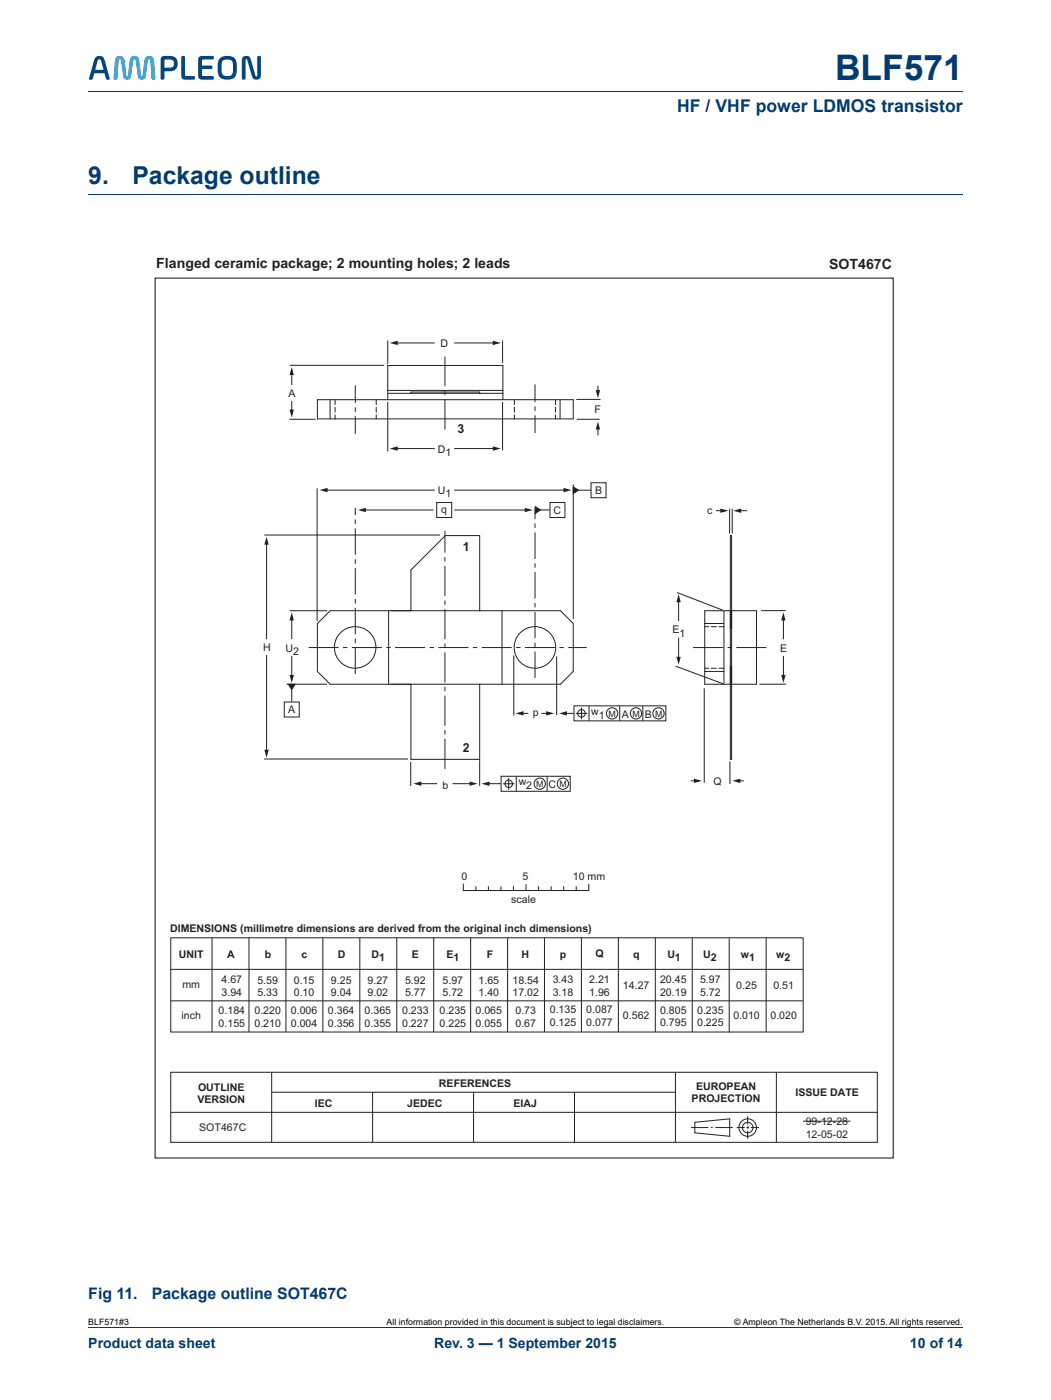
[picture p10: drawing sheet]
<svg xmlns="http://www.w3.org/2000/svg" width="210mm" height="280mm" viewBox="0 0 210 280" stroke-linecap="round" stroke-linejoin="round" font-family="sans-serif">
<path d="M17.6 18.3h174.7M17.6 265.3h174.7" fill="none" stroke="#003c72" stroke-width=".2"/>
<g fill="#00467f">
<path d="M36.2 11.3l.3-.1 .4 .1 .1 3.8 1.9 .2-.1 .6h-1.8a.71 .71 0 0 1-.8-.8z"/>
<path d="M39.8 11.4l.6-.2h2l.3 .1-.1 .6h-2l-.2 .1-.1 1.1h2l.1 .4-.1 .3h-2v1.1l.3 .3h2l.1 .6-.3 .1h-2a.71 .71 0 0 1-.8-.8v-3.1z"/>
<path d="M19.7 11.9l-.7 2h1.7l-.6-1.8-.1-.2zM19.1 11.4a1.15 1.15 0 0 1 1.3-.1 1.15 1.15 0 0 1 .6 1.1l.9 3.2-.1 .3-.6-.1-.3-1.2h-2.1l-.3 1.2-.7 .1v-.3l.9-3.2z"/>
<path d="M32.9 12l-.1 1.5h1.1a.82 .82 0 0 0 .8-.8 .82 .82 0 0 0-.8-.8zM32.3 11.4a3.4 3.4 0 0 1 2.8 .2 1.59 1.59 0 0 1 .3 1.7 1.59 1.59 0 0 1-1.5 .9h-1.1v1.6l-.4 .1-.3-.1v-3.8z"/>
<path d="M44.5 12.2a3.2 3.2 0 0 0 .1 2.8 1.19 1.19 0 0 0 1.3 .2 1.19 1.19 0 0 0 .6-1.2 2.2 2.2 0 0 0-.3-2l-1.1-.1zM43.9 11.7a2.36 2.36 0 0 1 3.2 .2 4.5 4.5 0 0 1-.2 3.5 2.35 2.35 0 0 1-3.2-.2 4.5 4.5 0 0 1 .2-3.5z"/>
</g>
<path d="M23.3 11.3a1 1 0 0 1 1.1 0 1 1 0 0 1 .5 .9l.3 2.8 .2 .3 .1-.3 .4-2.8a.97 .97 0 0 1 1-1 .97 .97 0 0 1 .9 1l.4 2.8 .1 .3 .2-.3 .3-2.8a.98 .98 0 0 1 1-1 .98 .98 0 0 1 1 1l.2 3.6-.4 .1-.3-.1-.3-3.6-.2-.3-.3 .3-.4 2.9a.8 .8 0 0 1-.8 .8 .8 .8 0 0 1-.8-.8l-.4-2.9-.2-.3-.3 .3-.4 2.9a.8 .8 0 0 1-.8 .8 .8 .8 0 0 1-.8-.8l-.4-2.9-.3-.3-.2 .3-.3 3.6-.4 .1-.3-.1 .2-3.6z" fill="#00a4e4"/>
<path d="M48.5 11.4a1.01 1.01 0 0 1 1.1-.1 1.01 1.01 0 0 1 .6 .8l.8 3.1 .2 .1 .2-.2v-3.8l.3-.1 .4 .1v3.7a.94 .94 0 0 1-.9 .9 .94 .94 0 0 1-1-.9l-.8-3.1-.2-.1-.2 .2v3.8l-.3 .1-.4-.1v-3.7z" fill="#00467f"/>
<path d="M17.6 38.8h174.7" fill="none" stroke="#003c72" stroke-width=".2"/>
<g fill="none" stroke="#231f20" stroke-width=".2">
<path d="M90.7 68.5h8.4M92.5 176.7v1.2h25.1v-1.2M95 177.2v.7M97.5 177.2v.7M100 177.2v.7M102.6 177.2v.7M105.1 176.8v1.1M107.6 177.2v.7M110.1 177.2v.7M112.6 177.2v.7M115.1 177.2v.7M34.1 200h126.3"/>
<path d="M34.1 214.3h141.1v14h-141.1zM54.3 214.3v14M54.3 218.3h80.5M74.4 218.3v10M94.6 218.3v10M114.7 218.3v10M134.9 214.3v14M155.1 214.3v14M34.1 222.3h141.1M138 225.3h3.5M138.8 224.3l6.9-.7v3.5l-6.9-.7zM142 225.3h.3"/>
<path d="M142.9 225.3h3.5M147.1 225.3h1.6M149.1 225.3h.5M149.3 223.1v1.6M149.3 225.1v.4M149.3 225.9v1.6M150 225.3h1.6"/>
<circle cx="149.3" cy="225.3" r="1.75"/>
<circle cx="149.3" cy="225.3" r="1.05"/>
</g>
<path d="M88.9 85.8v-14.5M88.9 153.7v-47.6" fill="none" stroke="#231f20" stroke-width=".2" stroke-dasharray="6 .9 .9 .9" stroke-linecap="butt"/>
<path d="M71 134.7v-33.2M106.9 135.5v-34" fill="none" stroke="#231f20" stroke-width=".2" stroke-dasharray="5.3 .9 .9 .9" stroke-linecap="butt"/>
<path d="M71 86.7v-9.8M106.9 86.5v-10.5" fill="none" stroke="#231f20" stroke-width=".2" stroke-dasharray="3.5 .9 .9 .9" stroke-linecap="butt"/>
<path d="M31 55.6h147.4v175.8h-147.4z" fill="none" stroke="#231f20" stroke-width=".22"/>
<path d="M98.4 68.1l1.6 .4-1.6 .5z" fill="#231f20"/>
<path d="M78.5 68.5h8.3" fill="none" stroke="#231f20" stroke-width=".2"/>
<path d="M77.8 68.5l1.6-.4v.9z" fill="#231f20"/>
<path d="M58.3 74.3v2.7M77.4 68v4.8M100.4 68v4.5" fill="none" stroke="#231f20" stroke-width=".2"/>
<path d="M58.3 73.3l.4 1.6h-.9z" fill="#231f20"/>
<path d="M58.3 80.1v2.7" fill="none" stroke="#231f20" stroke-width=".2"/>
<path d="M57.8 81.8h.9l-.4 1.6z" fill="#231f20"/>
<path d="M57.9 73h18.8M57.8 83.8h5.2M90.7 89.6h8.4" fill="none" stroke="#231f20" stroke-width=".2"/>
<path d="M98.4 89.2l1.6 .4-1.6 .5z" fill="#231f20"/>
<path d="M78.5 89.6h8.3" fill="none" stroke="#231f20" stroke-width=".2"/>
<path d="M77.8 89.6l1.6-.4v.9z" fill="#231f20"/>
<path d="M77.4 80.3v9.9M100.4 80.3v9.7M90.7 101.9h14.8" fill="none" stroke="#231f20" stroke-width=".2"/>
<path d="M104.8 101.5l1.6 .4-1.6 .4z" fill="#231f20"/>
<path d="M72.2 101.9h14.4" fill="none" stroke="#231f20" stroke-width=".2"/>
<path d="M71.5 101.9l1.6-.4v.8z" fill="#231f20"/>
<path d="M90.7 97.9h22.5" fill="none" stroke="#231f20" stroke-width=".2"/>
<path d="M112.5 97.5l1.6 .4-1.6 .5z" fill="#231f20"/>
<path d="M64.5 97.9h22.3" fill="none" stroke="#231f20" stroke-width=".2"/>
<path d="M63.8 97.9l1.6-.4v.9z" fill="#231f20"/>
<path d="M63.3 97.6v26.5M58.3 123.3v4.4" fill="none" stroke="#231f20" stroke-width=".2"/>
<path d="M58.3 122.4l.4 1.6h-.9z" fill="#231f20"/>
<path d="M58.3 131.1v4.7" fill="none" stroke="#231f20" stroke-width=".2"/>
<path d="M57.8 134.9h.9l-.4 1.6z" fill="#231f20"/>
<path d="M57.2 136.7h8.1M57.8 122h7.5M156.5 123.3v4.4" fill="none" stroke="#231f20" stroke-width=".2"/>
<path d="M156.5 122.4l.4 1.6h-.9z" fill="#231f20"/>
<path d="M156.5 131.1v4.7" fill="none" stroke="#231f20" stroke-width=".2"/>
<path d="M156 134.9h.9l-.4 1.6z" fill="#231f20"/>
<path d="M135.5 119.7v4.4M151.7 136.7h5.3M152 122h4.9" fill="none" stroke="#231f20" stroke-width=".2"/>
<path d="M135.5 118.7l.5 1.6h-.9z" fill="#231f20"/>
<path d="M135.5 127.5v4.7" fill="none" stroke="#231f20" stroke-width=".2"/>
<path d="M135.1 131.2h.9l-.5 1.6z" fill="#231f20"/>
<path d="M135.2 118.4l9.2 3.5M134.9 133.1l9.5 3.5M108.1 142.6h1.6" fill="none" stroke="#231f20" stroke-width=".2"/>
<path d="M109.1 142.1l1.6 .5-1.6 .4z" fill="#231f20"/>
<path d="M103.6 142.6h1.9" fill="none" stroke="#231f20" stroke-width=".2"/>
<path d="M103 142.6l1.6-.5v.9z" fill="#231f20"/>
<path d="M90.4 156.6h4" fill="none" stroke="#231f20" stroke-width=".2"/>
<path d="M93.8 156.2l1.6 .4-1.6 .4z" fill="#231f20"/>
<path d="M83.2 156.6h4.1" fill="none" stroke="#231f20" stroke-width=".2"/>
<path d="M82.5 156.6l1.6-.4v.8z" fill="#231f20"/>
<path d="M102.6 131v12M111.2 131.1v11.8" fill="none" stroke="#231f20" stroke-width=".2"/>
<path d="M96.2 156.6l1.6-.4v.8z" fill="#231f20"/>
<path d="M53.2 108.2v19.5M82 152.3v4.8M95.8 151.9v5.1" fill="none" stroke="#231f20" stroke-width=".2"/>
<path d="M53.2 107.3l.5 1.6h-.9z" fill="#231f20"/>
<path d="M53.2 130.9v19.8" fill="none" stroke="#231f20" stroke-width=".2"/>
<path d="M52.8 149.8h.9l-.5 1.6z" fill="#231f20"/>
<path d="M119.4 85.2v1.8M52.8 106.9h35.1M52.7 151.7h28.8" fill="none" stroke="#231f20" stroke-width=".2"/>
<path d="M119.4 84.2l.4 1.6h-.8z" fill="#231f20"/>
<path d="M119.4 77.1v1.8" fill="none" stroke="#231f20" stroke-width=".2"/>
<path d="M119 78h.8l-.4 1.6z" fill="#231f20"/>
<path d="M147.2 156h1.4" fill="none" stroke="#231f20" stroke-width=".2"/>
<path d="M146.3 156l1.6-.4v.9z" fill="#231f20"/>
<path d="M138 156h1.5" fill="none" stroke="#231f20" stroke-width=".2"/>
<path d="M138.6 155.6l1.6 .4-1.6 .5z" fill="#231f20"/>
<path d="M115.1 79.8h4.8M115.2 83.8h4.6M147.4 102h1.8M140.6 137.5v18.9M145.8 152.2v4.5" fill="none" stroke="#231f20" stroke-width=".2"/>
<path d="M146.4 102l1.6-.4v.9z" fill="#231f20"/>
<path d="M143 102h1.8" fill="none" stroke="#231f20" stroke-width=".2"/>
<path d="M143.9 101.6l1.6 .4-1.6 .5z" fill="#231f20"/>
<g fill="none" stroke="#231f20" stroke-width=".2">
<path d="M107.4 101.9h2.4M145.7 101.6v5.1M146.2 101.7v4.9M97.1 156.6h2.9M103.1 155.2v2.9M109.3 155.2v2.9M34.1 187.4h126.3v18.8h-126.3zM34.1 193.7h126.3M42.3 187.4v18.8M49.7 187.4v18.8M57.1 187.4v18.8M64.5 187.4v18.8"/>
<path d="M71.9 187.4v18.8M79.2 187.4v18.8M86.6 187.4v18.8M94 187.4v18.8M101.4 187.4v18.8M108.7 187.4v18.8M116.1 187.4v18.8M123.5 187.4v18.8M130.9 187.4v18.8M138.3 187.4v18.8M145.6 187.5v18.8M153 187.4v18.8"/>
<circle cx="107.8" cy="156.6" r="1.13"/>
<circle cx="112.4" cy="156.6" r="1.13"/>
</g>
<path d="M61.6 129.4h55.6M138.4 129.4h15" fill="none" stroke="#231f20" stroke-width=".2" stroke-dasharray="6 .9 .9 .9" stroke-linecap="butt"/>
<path d="M106.9 101.3l1 .6-1 .7z" fill="#231f20"/>
<path d="M106.9 101.3l1 .6-1 .7zM58.3 137.2v3.1" fill="none" stroke="#231f20" stroke-width=".2"/>
<path d="M57.6 136.7h1.3l-.6 1.1z" fill="#231f20"/>
<g fill="none" stroke="#231f20" stroke-width=".2">
<path d="M115 97.9h3M87.2 100.4h3v3h-3zM109.8 100.4h3v3h-3zM57.6 136.7h1.3l-.6 1.1zM56.8 140.3h3v3h-3zM100.1 155.1h13.8v3h-13.8zM100.5 156.6h2.3M101.6 155.5v2.3M114.6 141h18.4v3h-18.4zM115 142.5h2.3M116.1 141.4v2.3M117.6 141v3"/>
<path d="M123.8 141v3"/>
<circle cx="101.6" cy="156.6" r=".75"/>
<circle cx="116.1" cy="142.5" r=".75"/>
<circle cx="122.2" cy="142.5" r="1.13"/>
<circle cx="127" cy="142.5" r="1.13"/>
<circle cx="131.5" cy="142.5" r="1.13"/>
</g>
<path d="M114.5 97.3l1 .6-1 .7z" fill="#231f20"/>
<path d="M114.5 97.3l1 .6-1 .7zM118 96.5h3v3h-3zM128.4 141v3" fill="none" stroke="#231f20" stroke-width=".2"/>
<path d="M111.6 142.6l1.6-.5v.9z" fill="#231f20"/>
<g fill="none" stroke="#231f20" stroke-width=".2">
<path d="M63.4 79.9h51.1v3.8h-51.1zM65.9 79.9v3.8M77.4 78.6h23M77.4 78h23M82.1 78.6v-.3h13.7v.3M100.4 79.9v-6.9h-23v6.9M111.9 79.9v3.8M114.5 96.8v26.9M145.9 107h.2v44.7h-.2zM63.4 124.6l2.5-2.6h46l2.6 2.6v9.6l-2.6 2.5h-46l-2.5-2.5zM77.6 122v14.7M82.1 122v-8.1l6.8-6.9h6.9v15"/>
<path d="M82.1 136.7v15h13.7v-15M100.3 122v14.7M140.7 124.6h3.9M140.7 134.2h3.9M144.6 122v14.7M145.9 122h-5.2v14.7h5.2M145.9 133.2h.2M145.9 125.6h.2M146.1 122h5v14.7h-5M112.6 142.5h2M160.4 224h9.4"/>
<circle cx="70.9" cy="129.4" r="4.1"/>
<circle cx="106.8" cy="129.4" r="4.1"/>
</g>
<path d="M66.9 79.9v3.8M75.1 79.9v3.8M102.7 79.9v3.8M110.9 79.9v3.8M144.6 133.5h-3.9M144.6 125.2h-3.9" fill="none" stroke="#231f20" stroke-width=".2" stroke-dasharray="1 .5"/>
<text font-size="7" fill="#003c72" x="166.8" y="16">BLF571</text>
<g font-size="4.9" fill="#003c72">
<text x="17.6" y="36.8">9.</text>
<text x="26.5" y="36.8">Package outline</text>
</g>
<text font-size="3.5" fill="#003c72" x="135.3" y="22.4">HF / VHF power LDMOS transistor</text>
<g font-size="3.2" fill="#003c72">
<text x="17.6" y="259.6">Fig 11.</text>
<text x="30.3" y="259.6">Package outline SOT467C</text>
</g>
<g font-size="2.8" fill="#231f20">
<text x="31.2" y="53.5">Flanged ceramic package; 2 mounting holes; 2 leads</text>
<text x="165.6" y="53.7">SOT467C</text>
</g>
<g font-size="2.8" fill="#003c72">
<text x="17.6" y="269.3">Product data sheet</text>
<text x="86.7" y="269.3">Rev. 3 — 1 September 2015</text>
<text x="181.7" y="269.3">10 of 14</text>
</g>
<g font-size="2.5" fill="#231f20">
<text x="91.3" y="86.6">3</text>
<text x="92.4" y="110.2">1</text>
<text x="92.4" y="150.2">2</text>
</g>
<g font-size="2.1" fill="#231f20">
<text x="88" y="69.4">D</text>
<text x="57.6" y="79.2">A</text>
<text x="118.8" y="82.5">F</text>
<text x="87.4" y="90.5">D</text>
<text x="88.9" y="91.2">1</text>
<text x="87.4" y="98.6">U</text>
<text x="88.9" y="99.3">1</text>
<text x="118.8" y="98.7">B</text>
<text x="88.1" y="102.4">q</text>
<text x="110.6" y="102.7">C</text>
<text x="141.2" y="102.7">c</text>
<text x="52.6" y="130">H</text>
<text x="57" y="130.2">U</text>
<text x="58.5" y="130.9">2</text>
<text x="134.3" y="126.6">E</text>
<text x="135.7" y="127.3">1</text>
<text x="155.8" y="130.2">E</text>
<text x="57.6" y="142.4">A</text>
<text x="106.4" y="143">p</text>
<text x="118.1" y="142.9">w</text>
<text x="119.6" y="143.6">1</text>
<text x="124.2" y="143.4">A</text>
<text x="128.8" y="143.4">B</text>
<text x="88.4" y="157.6">b</text>
<text x="103.6" y="156.9">w</text>
<text x="105.1" y="157.6">2</text>
<text x="109.6" y="157.4">C</text>
<text x="142.5" y="156.8">Q</text>
<text x="92.2" y="175.9">0</text>
<text x="104.4" y="175.9">5</text>
<text x="114.4" y="175.9">10 mm</text>
<text x="102.1" y="180.5">scale</text>
<text x="34" y="186.2">DIMENSIONS (millimetre dimensions are derived from the original inch dimensions)</text>
<text x="35.7" y="191.4">UNIT</text>
<text x="45.4" y="191.3">A</text>
<text x="52.9" y="191.4">b</text>
<text x="60.2" y="191.4">c</text>
<text x="67.5" y="191.4">D</text>
<text x="74.2" y="191.4">D</text>
<text x="82.3" y="191.4">E</text>
<text x="89.2" y="191.4">E</text>
<text x="97.2" y="191.4">F</text>
<text x="104.2" y="191.4">H</text>
<text x="111.8" y="191.4">p</text>
<text x="118.9" y="191.3">Q</text>
<text x="126.5" y="191.4">q</text>
<text x="133.3" y="191.4">U</text>
<text x="140.4" y="191.4">U</text>
<text x="148" y="191.4">w</text>
<text x="155" y="191.3">w</text>
<text x="36.4" y="197.4">mm</text>
<text x="44.2" y="196.4">4.67</text>
<text x="51.4" y="196.6">5.59</text>
<text x="58.7" y="196.6">0.15</text>
<text x="66.1" y="196.5">9.25</text>
<text x="73.4" y="196.5">9.27</text>
<text x="75.7" y="192.1">1</text>
<text x="80.9" y="196.5">5.92</text>
<text x="88.4" y="196.5">5.97</text>
<text x="90.6" y="192.1">1</text>
<text x="95.6" y="196.5">1.65</text>
<text x="102.4" y="196.5">18.54</text>
<text x="110.4" y="196.4">3.43</text>
<text x="117.7" y="196.4">2.21</text>
<text x="124.4" y="197.6">14.27</text>
<text x="131.8" y="196.4">20.45</text>
<text x="134.8" y="192.1">1</text>
<text x="139.8" y="196.4">5.97</text>
<text x="141.9" y="192.1">2</text>
<text x="147.1" y="197.6">0.25</text>
<text x="149.6" y="192.1">1</text>
<text x="154.5" y="197.6">0.51</text>
<text x="156.7" y="192.1">2</text>
<text x="36.3" y="203.7">inch</text>
<text x="43.7" y="202.6">0.184</text>
<text x="44.2" y="199">3.94</text>
<text x="50.8" y="202.6">0.220</text>
<text x="51.4" y="199.1">5.33</text>
<text x="58.1" y="202.6">0.006</text>
<text x="58.7" y="199.1">0.10</text>
<text x="65.5" y="202.6">0.364</text>
<text x="66.1" y="199.1">9.04</text>
<text x="72.8" y="202.6">0.365</text>
<text x="73.4" y="199.1">9.02</text>
<text x="80.3" y="202.6">0.233</text>
<text x="80.9" y="199.1">5.77</text>
<text x="87.8" y="202.6">0.235</text>
<text x="88.4" y="199.1">5.72</text>
<text x="95" y="202.6">0.065</text>
<text x="95.6" y="199.1">1.40</text>
<text x="102.4" y="199.1">17.02</text>
<text x="103" y="202.6">0.73</text>
<text x="109.8" y="202.5">0.135</text>
<text x="110.4" y="199">3.18</text>
<text x="117.1" y="202.5">0.087</text>
<text x="117.7" y="199">1.96</text>
<text x="124.4" y="203.7">0.562</text>
<text x="131.8" y="199">20.19</text>
<text x="131.8" y="202.5">0.805</text>
<text x="139.2" y="202.5">0.235</text>
<text x="139.8" y="199">5.72</text>
<text x="146.5" y="203.7">0.010</text>
<text x="153.9" y="203.7">0.020</text>
<text x="43.7" y="205.2">0.155</text>
<text x="50.8" y="205.2">0.210</text>
<text x="58.1" y="205.2">0.004</text>
<text x="65.5" y="205.2">0.356</text>
<text x="72.8" y="205.2">0.355</text>
<text x="80.3" y="205.2">0.227</text>
<text x="87.8" y="205.2">0.225</text>
<text x="95" y="205.2">0.055</text>
<text x="103" y="205.2">0.67</text>
<text x="109.8" y="205">0.125</text>
<text x="117.1" y="205.1">0.077</text>
<text x="131.8" y="205.1">0.795</text>
<text x="139.2" y="205.1">0.225</text>
<text x="39.4" y="220.5">VERSION</text>
<text x="39.6" y="218">OUTLINE</text>
<text x="62.9" y="221.1">IEC</text>
<text x="81.3" y="221.1">JEDEC</text>
<text x="87.7" y="217.1">REFERENCES</text>
<text x="102.6" y="221.1">EIAJ</text>
<text x="138.1" y="220.3">PROJECTION</text>
<text x="139" y="217.7">EUROPEAN</text>
<text x="158.9" y="219.1">ISSUE DATE</text>
<text x="39.8" y="226">SOT467C</text>
<text x="160.9" y="224.8">99-12-28</text>
<text x="160.9" y="227.4">12-05-02</text>
</g>
<g font-size="1.8" fill="#231f20">
<text x="121.5" y="143.2">M</text>
<text x="126.3" y="143.2">M</text>
<text x="130.8" y="143.2">M</text>
<text x="107.1" y="157.2">M</text>
<text x="111.7" y="157.2">M</text>
</g>
<g font-size="1.8">
<text x="17.6" y="264.7">BLF571#3</text>
<text x="77.2" y="264.7">All information provided in this document is subject to legal disclaimers.</text>
<text x="146.6" y="264.7">© Ampleon The Netherlands B.V. 2015. All rights reserved.</text>
</g>
</svg>
